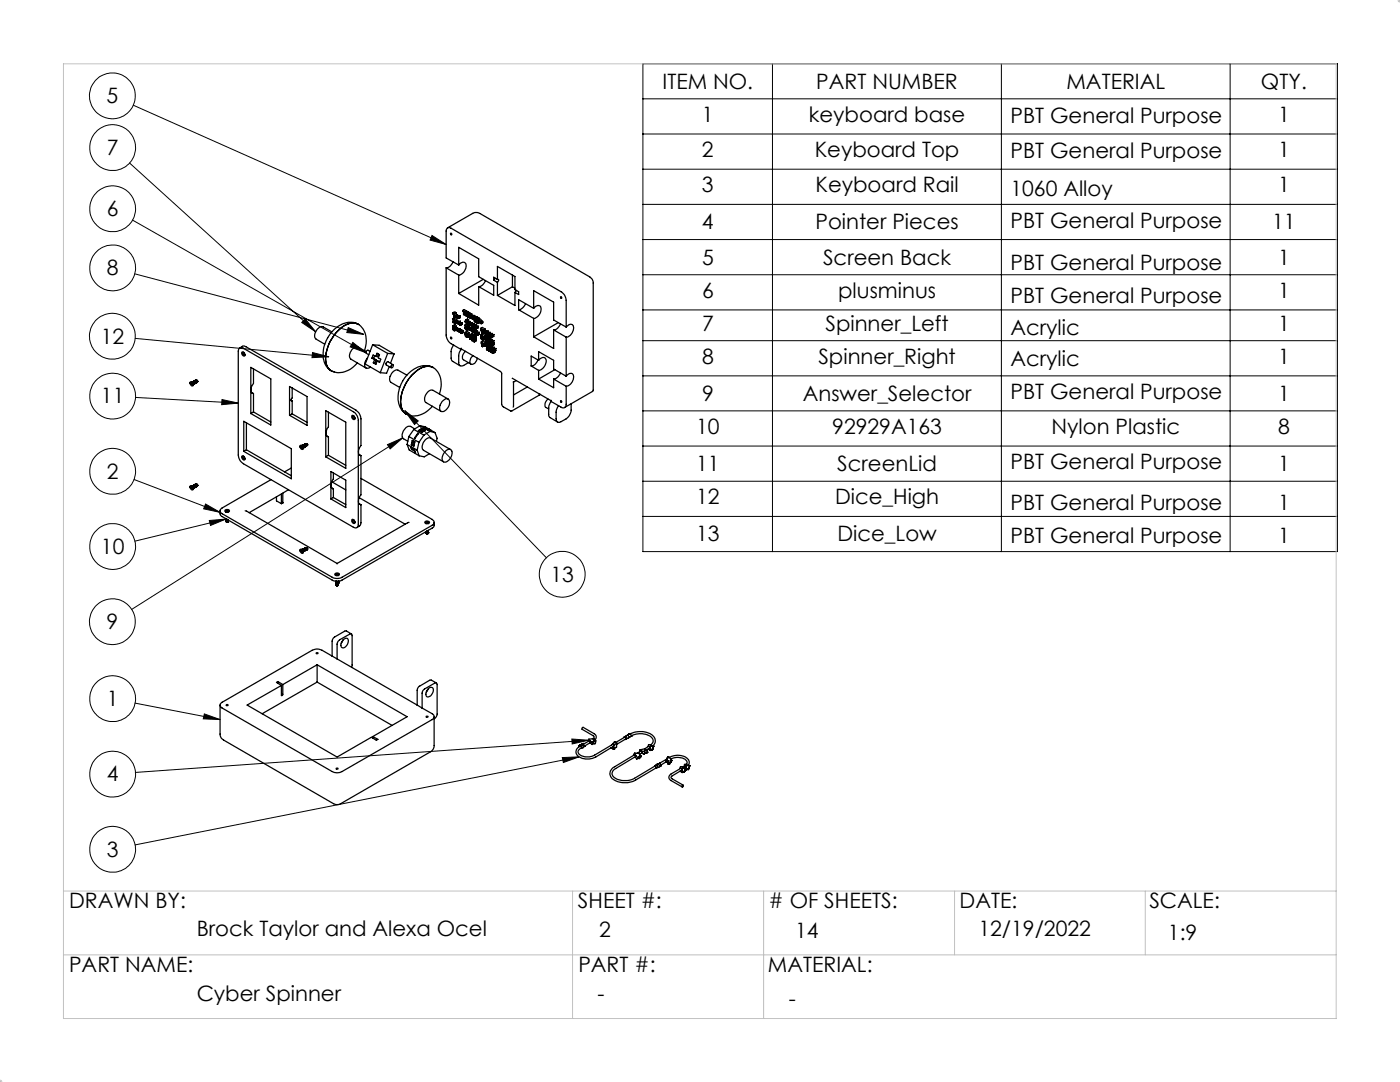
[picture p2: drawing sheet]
<svg xmlns="http://www.w3.org/2000/svg" width="279mm" height="216mm" viewBox="0 0 279 216" stroke-linecap="round" stroke-linejoin="round" font-family="sans-serif">
<g fill="none" stroke="#000" stroke-width=".25">
<path d="M89 53.4v13.5a2.29 2.29 0 0 0 1.5 2M89 53.4l2.5 1.5M89.3 45.5l5-2.9a1.5 1.5 0 0 1 1.4 0l22 12.6a1.38 1.38 0 0 1 .7 1.3v21.5l-5.7 3.3M90.4 52.2v.1a1.64 1.64 0 0 1-1.4 1.1M91.5 52.9l-2.5-1.4v-5.4a.6 .6 0 0 1 .3-.6 .6 .6 0 0 1 .7 0l22 12.7a2.09 2.09 0 0 1 1 1.7v5.4M91.5 52.9a.77 .77 0 0 1 .7-.6 .77 .77 0 0 1 .8 .5 1.87 1.87 0 0 1-1.5 2.1M91.5 52.9v-3.5l4 2.2v3.6l3 1.7v2l-3-1.7M91.5 54.9v3.7M95.5 57.2v3.7l-4-2.3M96.4 55.7l-4.9 2.9M96.9 56a1.59 1.59 0 0 1-1.4 1.2M98.5 55.9l.8 .4"/>
<path d="M98.8 55.5l-.3 .4M99.3 55.8v-.1a.32 .32 0 0 1 .2 .4 .32 .32 0 0 1-.2 .2M99.3 55.8v-2.6l3.5 2v2.6l.7 .4v.6l-.7-.5M99.3 56.3v2.6M99.3 55.8l-.8-.5v.6M102.3 57.2l.5 .3M102.3 54.9v2.3M102.3 57.2l-3 1.7M102.8 58.3v2.7l-3.5-2.1M103 57.9l-.2 .4M37.9 76.5a.43 .43 0 0 0 .6 .4l.1-.1M37.9 76.5l.7 .3"/>
<path d="M38 76.2a.45 .45 0 0 1 .6 .5l-.7-.4zM38.1 76.4l-.2 .1M38.2 76.2l.3 .1 .1 .3M38.3 76.3h.1M38.3 76.3h.3v.4M38.3 76.3h.3v.3M38.5 76.2a.25 .25 0 0 1 .3 .1 .25 .25 0 0 1-.1 .3M38.5 76.2l.2 .1v.3M38.5 76.2h.1M38.5 76.2l.1-.1a.23 .23 0 0 1 .2 .2 .23 .23 0 0 1-.1 .3M38.6 76.2l.2 .1v.2M38.6 76.6v.2"/>
<path d="M38.6 76.5v.1M38.6 76.5l-.1-.1 .1 .3M38.6 76.6h.1M38.6 76.6v.1M38.7 76.6h.1M38.7 76.1l.1-.1a.25 .25 0 0 1 .2 .2 .25 .25 0 0 1-.1 .2M38.7 76.6v-.3l-.3-.1 .3 .2-.1 .2M38.7 76l.3 .2v.2M38.7 76v.1M38.8 76h.1M38.8 76.5h.1M38.8 76a.25 .25 0 0 1 .3 .1 .25 .25 0 0 1-.1 .3"/>
<path d="M38.8 76l.3 .1v.3M38.8 76h.1a.25 .25 0 0 1 .2 .1 .25 .25 0 0 1 0 .3M38.8 76h.3v.3M38.9 76.5h.1M38.9 76.5v-.3l-.3-.1 .3 .2-.1 .2M38.9 75.9h.1M38.9 76h.2l.1 .2-.1 .1M38.9 75.9l.3 .1v.3M38.9 76.4h.1M38.9 76.4v-.2l-.2-.1h.2l.1 .3-.1 .1M39 75.9h.1M39 75.9l.2 .1v.3"/>
<path d="M39 76h.1M39 76.4h.1M39.1 75.8h.1M39.1 76.4h.1M39.1 75.8l.2 .2v.2M39.1 76.3h.1M39.1 75.8l.3 .3M39.2 76.3h.1M39.2 75.9h.1M39.2 75.9l.2 .2M39.3 76.2h.1M39.4 76.1h.1"/>
<path d="M47.8 69.5l.6-.1 22.1 12.8a2.18 2.18 0 0 1 1 1.7v20.7a.59 .59 0 0 1-.3 .7 .59 .59 0 0 1-.7-.1l-21.9-12.7a2.09 2.09 0 0 1-1-1.7v-20.7zM47.9 69.4l.7-.4 .5 .2 21.9 12.6a2.18 2.18 0 0 1 1 1.8v5.3a1.37 1.37 0 0 0-.1 2h.1M48.3 70.2a.51 .51 0 0 1 .5 .3 .51 .51 0 0 1 0 .5 .55 .55 0 0 1-.5-.8zM48.7 70.3h-.1a.22 .22 0 0 0-.1 .3 .22 .22 0 0 0 .4 .1M50.1 73.3l3.9 2.3v9.2l-3.9-2.3zM50.2 78.3l.4 .2M50.6 73.6v2.9a1.37 1.37 0 0 0-.2 2h.2M50.6 78.5v3.7M57.8 77.1l3.5 2v5.8l-3.5-2zM58.1 79.8l.2 .2M58.3 77.4v2a.3 .3 0 0 0-.2 .3 .3 .3 0 0 0 .2 .3M66.2 66.2l-1.7-1a1.71 1.71 0 0 0-1.7 2l.3 .5 1.7 1"/>
<path d="M71.3 72.4a4.3 4.3 0 0 1-5.2 1.6M71.5 64.7a4.3 4.3 0 0 1 1.2 5.3M71.5 64.7a4.5 4.5 0 0 0-5.5 1.8 5.9 5.9 0 0 0-.8 6.6l.9 .9M71.5 64.7a3.2 3.2 0 0 0-3.6 .9 7.7 7.7 0 0 0-2.7 7.1l.2 .6 .7 .7M71.6 64.8a2.9 2.9 0 0 0-3.4 .5 7.8 7.8 0 0 0-3 7.4 1.95 1.95 0 0 0 1.5 1.5M73.1 70.2l-1.6-.9a1.62 1.62 0 0 0-1.5 2.4l3.1 1.7M73.1 70.2v.2l.5 .4M73.3 71.4a1.39 1.39 0 0 0-.2 2l.8-.1M73.8 70.1l-.5-.2-.2 .3M74.2 71.5l.6 .3M74.2 71.5h.4M74.4 68.8l-1.5 3.8 3 1.8"/>
<path d="M74.4 68.8l3 1.7M74.4 68.8l1.3 .1 2.9 1.7M74.5 72.4h.3M74.6 71.5l.5 .3M74.8 71.8l-.3 .6M74.8 71.8h.3M74.8 71l-.2 .5M74.8 72.4l.2 .2M75 71.1l.2-.6 .5 .3-.2 .6 .5 .3-.3 .6-.5-.3M75 71.1l-.5-.3-.3 .7M75.1 71.8l-.3 .6M75.2 72l-.2 .7-.5-.3"/>
<path d="M75.2 72l.6 .2M75.5 70.6l-.2 .6-.3-.1M77.4 70.5l-1.5 3.9M77.4 70.5l1.2 .1M77.7 73.2l-.5 1.3-1.3-.1M78.2 72.8a.28 .28 0 0 1 .2 .4 .28 .28 0 0 1-.4 .1zM78.4 72.8l-1-.6a.42 .42 0 0 0-.3 .6l1 .6M78.6 70.6l-.7 1.9M81.2 74.9l-1.8-1a1.6 1.6 0 0 0-1.6 1.6l.2 .8 1.8 1M86.4 73.3a4.5 4.5 0 0 0-5.5 1.9 5.8 5.8 0 0 0-.6 6.8l.8 .6M86.4 73.3a4.3 4.3 0 0 1 1.3 5.3M86.4 73.3a3.5 3.5 0 0 0-4 1.3 7.3 7.3 0 0 0-2.2 6.9l.2 .5 .7 .6"/>
<path d="M89.4 79.6l-3-1.7a1.61 1.61 0 0 0-1.7 1.9l.2 .5 3.1 1.8M90.3 63.6l.6-.1 .2 .1-.1 .3M90.3 62.5l.2 .2v.5l.2 .2M90.3 62.5h.2M90.3 63.6l.1 .3h.2l-.2 .4 .5 .3M90.3 63.6l.5 .2-.1 .3M90.4 65l.4-.2 .3 .2-.1 .3M90.4 65l.4 .2-.1 .2M90.4 65.1h.1l.1 .3-.2-.1M90.4 65.1h.1M90.4 65v.1M90.4 65.3l.2 .5-.2-.2"/>
<path d="M90.5 68.9l-.5 1.1 .1 1.8 .2 .3 1.5 .9M90.5 62.7v.1M90.5 68.9l1.5 .8M90.5 62.5l.2 .1M90.6 65.2l-.2 .1M90.6 65.5l-.2 .1M90.6 64.3l.3 .2M90.7 65.4a.26 .26 0 0 1 .2 .4 .26 .26 0 0 1-.4 .1l-.1-.3M90.7 62.6v.8M90.7 64.1l-.1 .2M90.8 62.3l-.5 .2M90.9 64.5v.1"/>
<path d="M90.9 64.1l-.3 .2M90.9 64.1l.1 .1M90.9 63.2l.4-.2-.3 .3M90.9 63l.4-.2-.3 .3M90.9 63l.2 .1zM90.9 63.2l.2 .1zM90.9 63.2l-.2 .2M91 65.3l.1 .2M91 64.3l.4-.1-.3 .2M91 64.1l.4-.1-.3 .2M91 65.6l.4-.1-.3 .2M91 64.1l.1 .1z"/>
<path d="M91 64.3l.1 .1zM91 65.8l.1 .1zM91 65.9l-.3 .1M91 64.4l-.1 .1M91 65.3l-.3 .1M91 63.9l-.1 .2M91 63.9l-.3 .2M91.1 62.4v.5M91.1 63.1h.1M91.1 62.4l-.3-.1-.3 .2M91.1 62.4l-.4 .2M91.1 64.2h.1"/>
<path d="M91.1 65.7h.1M91.2 64.3l-.3 .3M91.2 65.8h.3M91.2 65.8l.1 .3M91.3 65.8l-.2 .1M91.3 63.2h.2M91.3 63.2l.1 .4M91.3 64.3l.1 .3M91.4 65.7l-.4 .1M91.4 64.6l.1-.1v.1M91.4 66l-.1 .1M91.5 65.8v.3"/>
<path d="M91.5 66.1l-.1-.1-.1 .1M91.5 64.6h-.1M91.5 63.5l-.1 .1M91.5 63.2v.3M91.5 64.3v.3M91.5 63.5v-.1l-.1 .2M91.5 64.3h-.2M91.6 66l.1 .3M91.6 66l-.1 .1M91.7 66.3l.1-.1v.1M91.8 65.6v.3M91.8 65.6l-.6 .2"/>
<path d="M91.8 65.6l-.3 .2M91.8 66.3h-.1M91.8 64.9l.1-.1 .1 .1M91.8 66v.3M91.8 66h-.2M91.9 63v.4l-.4 .1M91.9 64.1v.4M91.9 64.1l-.6 .2M91.9 63l-.6 .2M91.9 63l-.4 .2M91.9 64.1l-.4 .2M91.9 64.8l-.1 .1"/>
<path d="M91.9 66.2l.1 .3M92 64.5l-.3 .1 .1 .3M92 64.5v.4M92 66.3h-.2M92 69.7v-.2l.1 .1 7.9 4.7 .1 .1v6.3l.4 .5M92 69.7l-.3 .5-.2 .7v1.4a.61 .61 0 0 0 .3 .7 .61 .61 0 0 0 .7-.1l1-.5M92 66.5l.1-.1 .1 .1M92.1 65.8v.3M92.1 65.8l-.5 .2M92.1 66.5h-.1M92.1 65.8l-.3 .2M92.2 66.2v.3"/>
<path d="M92.2 66.2h-.3M92.3 64.4v.3l-.3 .2M92.3 64.4l-.8 .2M92.3 64.4l-.3 .1M92.4 61.9l.2-.1 .5 .3M92.4 61.9l.1 .9h.1M92.4 61.9l.4 .3M92.5 66l-.3 .2M92.5 66v.4l-.3 .1M92.5 66l-.6 .2M92.8 65.4l.2 .4 .2 .1M92.8 64.9l.3-.2 .5 .3"/>
<path d="M92.8 64.9v.4l.2 .1M92.8 65.4l.2 .1M92.8 64.9l.5 .3M92.8 62.2v.2M92.8 62.4l-.2-.1v.5M92.9 66.3l.3-.2 .4 .3M92.9 65.4h-.1M92.9 66.7l.1-.2 .3 .2M92.9 70.1a1.19 1.19 0 0 0-.4 1.7l1.5 .9M92.9 62.3v.7l.2 .1M92.9 62.3l.2 .1M92.9 62.3l-.1 .1"/>
<path d="M92.9 62.7l-.3 .1M93 65.3a.41 .41 0 0 1 .2 .6M93 65.4l.1 .1v.2l-.1-.2M93 65.4h.1M93 65.3v-.2l.3 .2M93 64.1l.1 .1zM93 63.8l-.2 .4 .3 .2-.1 .2 .2 .2M93 63.8l.2 .2M93.1 62.4v.1M93.1 63.1v-.3l.2 .1v.3l.1 .1M93.1 64.1h-.2M93.1 65.2l-.1 .1"/>
<path d="M93.1 65.4l-.1 .1M93.1 66.6h-.2M93.1 62.1v.1M93.1 62.1l-.3 .1M93.2 64v.3M93.2 62.5l.2 .1M93.2 62.5v.2l-.1-.2M93.2 64.3l.1 .1M93.3 63l-.2 .1M93.3 66.6l-.3-.3a.43 .43 0 0 0-.3 .4 .43 .43 0 0 0 .2 .4l.1 .1a.28 .28 0 0 0 .3-.2 .28 .28 0 0 0-.3-.3h-.1M93.3 65.2v.1M93.3 66.6v.1"/>
<path d="M93.3 64.4l.5-.3 .1 .1-.3 .3M93.3 64.4v.1M93.3 64.5h-.1v.3M93.4 62.2v.2M93.4 62.2l-.2-.1-.3 .2M93.4 62.4l-.3 .1M93.4 62.2l-.3 .2M93.4 67l.4-.2-.3 .3M93.4 67.2l.4-.2-.3 .3M93.4 62.6v.7M93.5 65.4l.3-.1-.3 .4M93.5 66.6l.1 .3"/>
<path d="M93.5 64.3l.1 .2zM93.5 64.6l.1 .1zM93.5 65.7v.1zM93.5 65.2l.1 .2M93.5 64.4l-.2 .1M93.5 64.6l-.3 .2M93.5 65.8l-.3 .1M93.5 64.5l.4-.1-.3 .3M93.5 63.8v.3M93.5 67.1l-.3 .2M93.5 62.7l.3-.2 .4 .2M93.5 62.7v.6l.4 .2"/>
<path d="M93.5 64.1l.1 .1M93.5 63.8l-.2-.2-.3 .2M93.5 62.7l.4 .1M93.5 63.2l-.1 .1M93.5 63.8l-.3 .2M93.5 64.1l-.3 .2M93.6 67.1h-.1M93.6 64.2h.1M93.6 65v.2l-.3 .1M93.6 66.4l-.3 .3M93.6 65l-.3 .2M93.6 66.4l-.3 .2"/>
<path d="M93.6 65.5h.1M93.6 65.6l.1 .3M93.7 63v-.1l.2 .1M93.7 63h.1M93.7 63.3l.2 .1M93.7 65.7l-.2 .1M93.7 62.4v.1M93.7 62.4l-.1-.1-.4 .2M93.7 62.4l-.3 .2M93.7 64.6l.1 .3M93.7 62.9v.1M93.7 63.2v.1"/>
<path d="M93.7 65.9l.1-.1 .1 .1M93.8 65.5h.1M93.8 66.8v.3M93.8 67.4v.3M93.8 63.2l-.1-.1v.2M93.8 63v.2M93.8 65.9h-.1M93.8 64.9l.1-.1 .1 .1M93.8 67.1l.1-.1 .1 .1M93.8 67.7l.1-.1 .1 .1M93.9 62.8v.2M93.9 63.4v.1"/>
<path d="M93.9 65.6h-.3M93.9 65.6v.3M93.9 64.8l-.1 .1M94 64.6h-.3M94 64.6v.3M94 67.1h-.2M94 67.7h-.2M94 63.1l.2 .1M94 67.4h-.2M94 65.8l.1 .4M94 66.8v.3M94 67.4v.3"/>
<path d="M94 65.8h.3M94 66.8h-.2M94.1 65.9h-.2M94.1 62.9v.1l-.3 .2M94.1 62.9l-.3 .1M94.1 63.4l-.2 .1M94.1 67l.1 .4M94.1 67h.3M94.1 64.8l.1 .4M94.1 63.2l-.2 .2M94.1 64.8h.3M94.1 64.8l-.1 .1"/>
<path d="M94.1 66.2l.1-.2 .1 .2M94.1 67.1h-.1M94.1 67.7l.1 .3M94.1 67.7h-.1M94.2 62.7v.1l-.3 .2M94.2 67.2l-.4 .2M94.2 62.7l-.3 .1M94.2 67.3l-.2 .1M94.2 65.4l-.3 .2M94.2 65.4v.4M94.2 65.4l-.6 .2M94.2 68l.1-.1 .1 .1"/>
<path d="M94.2 63.1l.5-.2 .1 .2M94.2 65.2l.1-.1 .1 .1M94.2 66.1l-.1 .1M94.3 64.4l-.3 .2M94.3 64.4v.3M94.3 65.8v.4M94.3 64.4l-.6 .2M94.3 66.6l-.3 .2M94.3 66.6v.3M94.3 66.6l-.5 .2M94.3 65.1l-.1 .1M94.3 67.3l-.1 .1"/>
<path d="M94.3 67.9l-.1 .1M94.4 64.8v.4M94.4 67l-.1 .5M94.4 67.6v.4M94.4 66l.1 .4M94.4 67.6l-.3 .1M94.4 71a1.28 1.28 0 0 0-.4 1.7 1.2 1.2 0 0 0 1.2-1.2M94.4 66.1l-.1 .1M94.5 67.5l-.4 .2M94.5 67.2h.2M94.5 65.1l.1 .3M94.5 66.4v-.1l.1 .1"/>
<path d="M94.5 67.2v.3M94.5 67.5l.1 .1M94.5 67.9l.1 .3M94.5 63.6l.1 .2M94.5 67.3l-.2-.1-.1 .2M94.5 65.1l-.1 .1M94.5 67.9l-.1 .1M94.5 63.3a.3 .3 0 0 0-.4-.1 .3 .3 0 0 0 0 .4 .3 .3 0 0 0 .3 .1l.2 .1M94.5 63.3v.1l-.1-.2-.2 .2 .3 .2M94.5 63.5v.1M94.5 67.5l-.1 .1M94.6 63.4h-.1"/>
<path d="M94.6 65.7v.2M94.6 65.7l-.6 .1M94.6 65.4l.1-.1 .1 .1M94.6 65.7l-.3 .1M94.6 66.3l-.1 .1M94.6 68.2l.1-.1v.1M94.6 63.3l.3-.2 .2 .2M94.6 63.3h.1a.25 .25 0 0 1 .2 .2 .25 .25 0 0 1-.1 .3l-.3-.3zM94.6 66v.4M94.6 66h-.2M94.7 63.7l-.1 .1M94.7 64.6v.3"/>
<path d="M94.7 66.9v.2M94.7 64.6l-.6 .2M94.7 66.9l-.6 .1M94.7 68.1l-.1 .1M94.7 66.9l-.3 .1M94.7 65.3l-.1 .1M94.7 64.6l-.3 .2M94.7 67.5l-.1 .1M94.7 67.2v.5M94.7 67.8v.4M94.7 67.8l-.2 .1M94.8 65v.4"/>
<path d="M94.8 65l-.3 .1M94.8 66.3v.3M94.8 66.3l-.2 .1M94.8 64l.1 .2zM94.8 63.1v.1M94.8 63.1l-.3 .2M94.8 66.6l.1-.1 .1 .1M94.9 65.3l.1 .3M94.9 65.3h.2M94.9 65.3l-.1 .1M94.9 63.4l.2 .6-.3-.2a.3 .3 0 0 0-.1 .4 .3 .3 0 0 0 .4 .1l.3 .3M94.9 63.4l.3-.1 .4 .2"/>
<path d="M94.9 65.9v.3M94.9 65.9l-.5 .1M94.9 63.4l.4 .2M94.9 65.9l-.3 .1M95 66.5l-.2 .1M95 66.3h-.2M95 66.3v.3M95 64.8l-.2 .2M95 64.8l-.5 .3M95 64.8v.4M95 67.1v.3l-.4 .2M95 67.7v.3l-.3 .2"/>
<path d="M95 67.1l-.5 .1M95 67.7l-.5 .2M95 67.1l-.3 .1M95 67.7l-.3 .1M95.1 63.7l-.4 .2M95.1 65.5l-.1 .1M95.1 65.6l-.1-.1v.1M95.1 65.3v.3M95.1 66.5l.1 .4 .1-.2 .1 .2M95.1 66.5l-.1 .1M95.3 63.6l-.1 .4 .2 .6M95.3 66.1l-.3 .2"/>
<path d="M95.3 66.1v.3M95.3 66.1l-.5 .2M95.4 63.8l.3-.2 .4 .3v.1l-.3 .2M95.4 63.8l.3 .1 .1 .3-.3-.2-.1 .1 .4 .2a.36 .36 0 0 1-.5-.1 .36 .36 0 0 1 .1-.4zM95.4 66.5v.4M95.4 66.5h-.3M95.4 65.1v.3l-.3 .2M95.4 65.1l-.5 .2M95.4 65.1l-.3 .2M95.5 63.9l.2 .2zM95.6 63.5l-.1 .2M95.6 64.4l-.2 .2"/>
<path d="M95.6 63.5l-.3 .1M95.7 66.3v.4l-.3 .2M95.7 66.3l-.6 .2M95.7 64.2h-.1M95.7 66.3l-.3 .2M96 65.5v.2l.2 .3-.2-.1M96 66.9v-.1a.46 .46 0 0 1 .4 .7v.3a.42 .42 0 0 1-.4-.2 .42 .42 0 0 1 0-.5zM96 64.3l-.2 .1M96 65.5l.3-.2 .5 .4M96 65.5l.5 .3M96 64.1l.1 .1M96 64.3l.3-.2-.2 .3"/>
<path d="M96 64.5l.3-.2-.2 .3M96 64.2l.1 .2zM96 65.9l.2 .2-.1 .3 .2 .1M96.1 65.8l-.1 .1M96.3 66.6h.2l.2 .3v.2l-.4 .2M96.3 66.6l-.3 .2M96.3 68l-.2 .2M96.4 68.1a.39 .39 0 0 1 .4 .5M96.4 66.1l.1 .1M96.4 68.8a.41 .41 0 0 0-.4-.6v.4l.2 .2-.1 .3 .2 .1M96.4 68.8l-.1 .4M96.5 65.8l-.1 .3"/>
<path d="M96.5 66.2v.1M96.5 66.3h-.1l-.1 .2M96.6 68.7l.1 .1zM96.6 68.9l.1 .1zM96.6 66.3l-.3 .2M96.6 68.7l-.2 .1M96.6 67.2l.1 .2M96.6 68.7l.3-.2-.2 .3M96.6 67.5l.1 .1zM96.6 67.7l.1 .1zM96.6 66.3h.1M96.6 67.7l-.2 .1"/>
<path d="M96.6 69l-.3 .2M96.7 66.4l.1 .1zM96.7 66.3h-.2M96.7 66.2l.3-.2-.2 .3M96.7 68.8h.1M96.7 65.9l.1 .1M96.7 65.9l-.3 .2M96.8 67.5v.1M96.8 65.7l-.1 .2M96.8 65.7l-.3 .1M96.8 66v.1M96.8 66l-.3 .2"/>
<path d="M96.9 67.5l-.2 .1M96.9 67.7l-.2 .1M96.9 66.3h.3M96.9 66.3l.1 .3M96.9 67.7l.1 .1M96.9 67.5v.2M96.9 66.3l-.2 .1M96.9 67.5l-.3 .2M96.9 67.9l.1 .4M96.9 66.7l.1 .4M96.9 66.7h.3M96.9 67.9h.3"/>
<path d="M96.9 68.8h.3M96.9 68.8l.1 .3M96.9 66.4l-.1 .1M96.9 68.8l-.2 .2M97 68.8l-.4 .1M97 67.8v-.1l.1 .1M97 67.4l-.1-.1-.3 .2M97 68.3l.1-.1 .1 .1M97 69.1l.1-.1 .1 .1M97.1 66.5l-.1 .1M97.1 67.7l-.1 .1M97.1 69.5l.1 .3"/>
<path d="M97.1 67.4v.4M97.1 67l-.1 .1M97.1 67.4l-.2 .1M97.1 68.2l-.1 .1M97.1 69.1h-.1M97.2 66.3v.3M97.2 66.7v.4M97.2 67.9v.4M97.2 66.6l-.2-.1v.1M97.2 67.1l-.1-.1-.1 .1M97.2 69.8l.1-.1v.1M97.2 68.8v.3"/>
<path d="M97.3 67.7l-.2 .1M97.3 67l.1 .3M97.3 67.7l.1 .3M97.3 67.3l-.4 .2M97.3 66.5l.1 .3M97.3 66.5l-.1 .1M97.3 68.2l-.1 .1M97.3 67l-.1 .1M97.3 68.2l.1 .3M97.3 69h.3M97.3 69l.1 .4M97.3 69.7l-.1 .1"/>
<path d="M97.3 67.8l-.4 .1M97.3 66.6l-.4 .1M97.3 67.3l-.2 .1M97.3 67.8l-.1 .1M97.3 69l-.1 .1M97.3 69.5v.3M97.3 69.5h-.2M97.4 66.8l.1 .1M97.4 66.8v-.1l.1 .1M97.4 67.3v-.1l.1 .1M97.4 66.6l-.2 .1M97.4 69.3l-.3 .2"/>
<path d="M97.4 68.5l.1-.1 .1 .1M97.4 66.1v.3M97.4 67.3v.3M97.4 66.1l-.5 .2M97.4 66.1l-.2 .2M97.5 68.6v.4M97.5 68.6l-.6 .2M97.5 68.6l-.3 .2M97.5 67.2l-.1 .1M97.5 67.9l-.1 .1M97.5 69.7l-.2 .1M97.5 69.7v.4"/>
<path d="M97.5 67v.3M97.5 67.7v.4M97.5 67h-.2M97.5 67.7h-.2M97.5 68.4l-.1 .1M97.5 69.3l-.1 .1M97.5 66.5v.3M97.5 66.5h-.2M97.5 70.1l.1-.1 .1 .1M97.5 69.4l-.2 .1M97.6 69.4l-.1-.1-.1 .1M97.6 68.2h-.3"/>
<path d="M97.6 68.2v.3M97.6 69v.4M97.6 67.2l.1 .3M97.6 67.9l.1 .1M97.6 69.3v.3M97.6 66.7l.1 .2M97.6 66.7h.3M97.6 66.7l-.1 .1M97.6 67.9l-.2 .1M97.6 67.2l-.1 .1M97.6 68.1l.1 .1M97.6 68.4h.3"/>
<path d="M97.6 68.4l.2 .4M97.6 68.1v.1M97.6 69.3l.2 .3M97.7 67.5l-.4 .2M97.7 69.3l-.1 .1M97.7 68.4l-.1 .1M97.7 70l-.2 .1M97.7 69.7h-.2M97.7 67.1l.1-.1v.1M97.7 68.2l.2 .1M97.7 68l-.4 .2M97.7 66.8l-.4 .2"/>
<path d="M97.7 67.1l.1-.1 .1 .1M97.7 66.9v.2M97.7 67.5l.1-.1 .1 .1M97.7 68.2l.1-.1 .1 .1M97.7 66.9l-.2 .1M97.7 68l-.1 .1M97.7 69.7v.4M97.8 67.5h.1M97.8 69.6v-.1l.1 .1M97.8 68.8v-.2l.1 .2M97.8 69.6l-.3 .1M97.8 66.3v.3"/>
<path d="M97.8 66.3l-.5 .2M97.8 66.3l-.3 .2M97.8 67.5h-.1M97.8 67.5l-.3 .2M97.8 70l.1 .3M97.9 67.2l-.1 .6M97.9 68.9v.2M97.9 68.9l-.6 .1M97.9 67.2h-.3M97.9 70l-.2 .1M97.9 68.7l-.1 .1M97.9 68.9l-.3 .1"/>
<path d="M97.9 69.5l-.1 .1M97.9 67l-.3 .2M97.9 66.7v.4M97.9 67.9v.3M97.9 69.2v.4M97.9 67.9h-.3M97.9 69.2l-.3 .1M97.9 67h.2M97.9 68.4v.4M97.9 70.3l.1-.1 .1 .1M98 69.5h.1M98 68.2l.1 .3"/>
<path d="M98 69.5v.3M98 67l.1 .1M98 67l-.1 .1M98 68.2h-.1M98 68.7l.1 .3M98 68.3l-.1 .1M98 69.5h.3M98 69.5l.1 .3M98 69.5l-.1 .1M98 70.2l-.1 .1M98 69.5l-.3 .2M98.1 68.2l-.5 .2"/>
<path d="M98.1 68.7l-.2 .1M98.1 69.9l-.3 .1M98.1 69.9v.4M98.1 68.5l.1-.1v.1M98.1 67.3l.1-.1 .1 .1M98.1 67.1v.2M98.1 67.1l-.2 .1M98.1 68.5l.1-.1 .1 .1M98.1 69.8l.1-.1 .1 .1M98.1 69.8l-.3 .2M98.1 69l.1-.1 .1 .1M98.2 69.8h.1"/>
<path d="M98.2 67.2l-.3 .3M98.2 67.7v.4M98.2 67.7l-.6 .2M98.2 67.7l-.3 .2M98.2 70.2l-.1 .1M98.2 66.5v.4M98.2 69v.4M98.2 69l-.6 .3M98.2 66.5l-.6 .2M98.2 66.5l-.3 .2M98.2 70.2l.1 .3M98.2 69l-.3 .2"/>
<path d="M98.2 67.2l-.1 .1M98.2 68.9l-.1 .1M98.2 69.7l-.1 .1M98.3 66.9v.4M98.3 68.1v.4M98.3 69.5v.3M98.3 66.9l-.3 .1M98.3 68.1l-.3 .1M98.3 70.5l.1-.1 .1 .1M98.3 68.6l-.3 .1M98.3 68.6v.4M98.4 69.8h.1"/>
<path d="M98.4 69.8v.3M98.4 69.8l-.3 .1M98.4 69.7l.1 .4M98.4 69.7h.3M98.4 69.7l-.1 .1M98.4 70.4l-.1 .1M98.5 70.2h-.3M98.5 70.2v.3M98.5 70.1l.1-.1 .1 .1M98.5 70l-.3 .2M98.6 66.7v.4l-.3 .2M98.6 67.9v.4l-.3 .2"/>
<path d="M98.6 67.9l-.6 .3M98.6 66.7l-.6 .3M98.6 66.7l-.3 .2M98.6 67.9l-.3 .2M98.6 68.4v.4l-.3 .2M98.6 69.3v.3M98.6 69.3l-.6 .2M98.6 68.4l-.6 .3M98.6 68.4l-.3 .2M98.6 69.3l-.3 .2M98.6 70l-.1 .1M98.7 69.7v.4"/>
<path d="M98.8 70h.1M98.8 70v.3l-.3 .2M98.8 70l-.3 .2M99 69.5v.4l-.3 .2M99 69.5l-.6 .2M99 69.5l-.3 .2M102.2 75.5l7.8 4.5M102.4 76.2h.1M102.5 76.2l-.1 5M103 76l-.5 .2M103.5 61.8l3 1.7M104.9 60.6l-.1 .1a1.81 1.81 0 0 1-1.3 1.1"/>
<path d="M105.2 77.2l-2.7 1.6M106 73l1.5 .9M106.5 61.5a.78 .78 0 0 1 .7-.5 .78 .78 0 0 1 .7 .4 1.88 1.88 0 0 1-1.4 2.1M106.5 61.5l-3-1.7v2M106.5 61.5v-3.5l4 2.3v3.6l2.5 1.4M106.5 63.5v3.7M107.4 71.8a1.59 1.59 0 0 1-1.4 1.2M107.5 71.9a.81 .81 0 0 1 .7-.6 .81 .81 0 0 1 .8 .5 1.95 1.95 0 0 1-1.5 2.1M107.5 71.9l-1.5-.9v2M107.5 71.9v-1.7l3 1.7v1.7l2.5 1.5M107.5 73.9v1.7M107.5 75.6l3 1.8v-1.8"/>
<path d="M107.7 78.7l-5.6 3.3h-.2l-1.5-.8M107.8 78.7l-.2 .1M109.4 79.6a1.22 1.22 0 0 0-.4 1.7l.5 .3M110 79.9v.2M110.5 65.8v3.7l-4-2.3M110.5 75.6l2.5 1.5M110.5 65.8l2.5 1.5M110.7 73.8l-3.2 1.8M111.4 64.4l-4.9 2.8M111.9 64.6l-.1 .1a1.64 1.64 0 0 1-1.3 1.1M111.9 74.4l-.1 .1a1.81 1.81 0 0 1-1.3 1.1M113 77.1v3.6a.62 .62 0 0 1-.3 .6 .62 .62 0 0 1-.7-.1l-2-1.1"/>
<path d="M113 65.3a.93 .93 0 0 1 1.3-.4 1.77 1.77 0 0 1-1.3 2.4M113 75.1a.78 .78 0 0 1 .7-.6 .78 .78 0 0 1 .7 .4 1.94 1.94 0 0 1-1.4 2.2M113 67.3v7.8M37.9 97.2a.43 .43 0 0 0 .2 .4 .43 .43 0 0 0 .4 .1l.1-.1M37.9 97.2h.2M37.9 97.2l.7 .4M38 97a.45 .45 0 0 1 .6 .5l-.7-.4zM38.2 96.9l.3 .2 .1 .2M38.3 97h.3v.4M38.3 97l.3 .1v.3M38.3 97h.1M38.4 97l.3 .1-.1 .3"/>
<path d="M38.4 97l.3 .1v.2M38.5 97v-.1a.25 .25 0 0 1 .3 .2 .25 .25 0 0 1-.1 .2M38.5 96.9h.2v.4M38.5 96.9h.1a.23 .23 0 0 1 .2 .1 .23 .23 0 0 1-.1 .3M38.6 96.9h.1M38.6 96.9l.2 .1v.3M38.6 97.3v.1zM38.6 97.3l-.1-.2 .1 .3M38.6 96.8l.2 .1v.4M38.6 97.3h.1M38.6 96.8h.1M38.6 97.3v.3"/>
<path d="M38.6 97.4h.1M38.6 96.9a.22 .22 0 0 1 .3 0 .22 .22 0 0 1 0 .3M38.6 96.8l.3 .2v.2M38.7 96.8h.1M38.7 96.8l.2 .1v.3M38.7 97.3h.1M38.7 96.8h.1a.23 .23 0 0 1 .2 .1 .23 .23 0 0 1-.1 .3h.1M38.7 96.8h.2l.1 .4M38.8 96.7h.1M38.8 97.3h.1M38.8 96.8a.2 .2 0 0 1 .3 0 .2 .2 0 0 1 0 .3M38.8 96.7a.23 .23 0 0 1 .3 .2 .23 .23 0 0 1-.1 .2"/>
<path d="M38.8 96.7l.3 .2v.2M38.8 96.7h.3v.4M38.9 97.2h.1M38.9 96.7h.1M38.9 96.7h.2l.1 .2-.1 .1M38.9 96.7l.3 .1v.2M39 96.6h.1M39 96.6l.2 .2v.2h.1M39 96.7h.1M39 96.6l.2 .1 .1 .3M39.1 96.6h.1M39.1 97.1h.1"/>
<path d="M39.1 96.6l.2 .1v.3M39.1 96.6l.3 .2M39.2 97h.1M39.2 96.6h.1M39.2 96.6l.2 .2M39.3 96.9h.1M39.4 96.8h.1M48.3 91a.46 .46 0 0 1 .5 .3 .46 .46 0 0 1-.1 .5h-.1a.53 .53 0 0 1-.3-.8zM48.6 84.1l9.5 5.4v6l-9.5-5.4zM48.7 91.1h-.1a.27 .27 0 0 0-.1 .3 .27 .27 0 0 0 .4 .1v-.1M49.2 89.7l-.6 .4M49.2 89.7l8.9 5.2"/>
<path d="M49.2 84.3v5.4M50.6 82.2l-.5 .3M50.6 82.2l3.4 2M55.2 99.1v.8l1 .6M57.6 97.7l-1.2 .7v2M58.1 93.4l-1.3 .8M58.3 82.6l-.5 .3M58.3 80v2.6M58.3 82.6l3 1.7M59.9 89.1a.46 .46 0 0 0 .6 .5v-.1M59.9 89.1h.2M59.9 89.1l.6 .4"/>
<path d="M60 88.9h.3l.2 .5-.6-.4zM60.1 88.9l.3 .1 .1 .2M60.3 88.9h.1M60.3 88.9a.23 .23 0 0 1 .3 .1 .23 .23 0 0 1-.1 .3M60.3 88.9l.3 .1v.3M60.4 88.9a.22 .22 0 0 1 .2 .1 .22 .22 0 0 1 0 .3M60.4 88.9l.2 .1v.3M60.4 88.9h.1M60.4 88.9l.3 .1-.1 .3M60.4 88.9l.3 .1v.3M60.5 88.9a.22 .22 0 0 1 .2 0 .22 .22 0 0 1 0 .3M60.5 88.8h.1"/>
<path d="M60.5 88.8l.2 .1v.3M60.5 89.3v.1M60.5 89.2v.1M60.5 89.2v-.2v.3M60.5 88.8h.1a.23 .23 0 0 1 .2 .1 .23 .23 0 0 1 0 .3M60.5 89.2v.2M60.5 89.4v.1M60.6 88.8h.1M60.6 89.3h.1M60.6 88.8l.2 .1v.2M60.6 88.8h.2l.1 .2-.1 .1M60.6 88.7a.24 .24 0 0 1 .3 .1 .24 .24 0 0 1 0 .3"/>
<path d="M60.6 88.8l.3 .1v.2M60.7 88.7h.1M60.7 88.7l.2 .1 .1 .3M60.7 89.3h.1M60.7 88.7a.23 .23 0 0 1 .3 .1 .23 .23 0 0 1 0 .3M60.7 89.2h.1M60.7 88.7l.3 .1v.2M60.8 88.7h.1M60.8 88.7a.23 .23 0 0 1 .3 .1 .23 .23 0 0 1-.1 .2M60.8 88.7l.3 .1v.2M60.8 89.1v.1M60.9 88.6a.25 .25 0 0 1 .3 .1 .25 .25 0 0 1-.1 .3"/>
<path d="M60.9 88.6h.1M60.9 88.6l.2 .1v.3M60.9 89.1h.1M60.9 88.6h.2l.1 .3-.1 .1M60.9 88.6l.2 .1M60.9 88.6l.3 .1v.2M61 89.1h.1M61 88.5h.1M61 88.5l.2 .2v.2M61 89v.1M61.1 88.5l.2 .3M61.2 88.5h.1"/>
<path d="M61.2 88.5l.1 .3M61.2 88.9v.1M61.2 88.9h.1M61.3 88.8l-.1 .1M61.3 88.8h.1M65 82l4 2.2v9.3l-4-2.3zM65.2 87l.3 .2M65.5 82.2v3a1.37 1.37 0 0 0-.1 1.9l.1 .1M65.5 90.8l-.5 .4M65.5 87.2v3.6M65.5 90.8l3.5 2.1M66 94.1l3 1.7v5.5l-3-1.7z"/>
<path d="M66.2 97.3l.3 .2M66.2 96.1l2.8 1.7M66.5 94.4a2.85 2.85 0 0 1-.3 1.8 .9 .9 0 0 0 .3 1.3M66.5 99.3l-.5 .3M66.5 97.5v1.8M66.5 99.3l2.5 1.4M70.3 82.9a.51 .51 0 0 1 .5 .3 .51 .51 0 0 1-.1 .5 .55 .55 0 0 1-.4-.8zM70.6 83a.22 .22 0 0 0-.1 .3 .22 .22 0 0 0 .3 .1M71.7 90.7l.3 .2M71.7 99.3l9.2 5.3M72 90.9v7.8a1.33 1.33 0 0 0-.1 2h.1M72 95.5l14.3 8.1a.63 .63 0 0 1 .3 .6 .63 .63 0 0 1-.3 .6l-18 10.4a2.06 2.06 0 0 1-2 0l-22-12.7a.61 .61 0 0 1-.4-.6 .61 .61 0 0 1 .4-.5l9.8-5.7"/>
<path d="M81.2 88.7l2.1 1.1M81.2 88.7l.5 1.1 1.9 1.1M81.6 87.1l2 1.2M81.6 87.1l-.4 1.6M82.1 89.4l.1 .2M82.1 89.4l.5 .2M82.1 89.6l-.1-.4 .7 .4 .2 .8-.1-.1M82.1 89.6l.6 .4M82.1 89.3v.1M82.2 89.6h-.1M82.2 89.6l.5 .3M82.3 87.9l.5 .3-.2 .8-.5-.2z"/>
<path d="M82.3 88.7l-.2 .1M82.3 88.1l-.1 .6 .3 .2M82.3 88.1l.4 .1M82.4 88v.1M82.5 88.9h.1M82.5 88l-.2 .1M82.6 85.7l2 1.1M82.6 85.7l-1 1.4M82.6 89.6l.1 .3M82.6 88.8l-.1 .1M82.6 89.6h.1M82.7 88.2l-.2 .7"/>
<path d="M82.7 90l.1 .3M82.7 89.9h.1M82.8 85.6l-.8-.5a1.57 1.57 0 0 0-1.7 1.6l.1 .7 1 .7M82.8 88.2h-.1M82.8 89.9l-.1 .1M82.9 90.2l-.1 .1M83.3 89.8l.3 1.1M83.4 86.5h.1l-.7 1-.1-.1zM83.4 86.5l.1 .1M83.6 88.3l-.3 1.5M83.7 86h.1M83.7 85.9v.1"/>
<path d="M83.8 84.9l2 1.2M83.8 84.9l-1.2 .8M83.8 84.9l1 .3 2 1.1M83.9 85.7l.6 .3M83.9 85.7l-.4 .2 .7 .3-.5-.3M83.9 85.8l-.2 .1M83.9 85.8l.6 .3M83.9 85.7v.1M84.2 85.5l.7 .4-.4 .2M84.2 85.5l.5 .4M84.2 85.5l.1 .1M84.5 86v.1"/>
<path d="M84.6 86.8l-1 1.5M84.7 85.9l-.2 .1M84.7 85.9v.1M84.7 85.4h.1M84.7 85.4l.6 .3M84.7 85.4l.6 .4 .7 .1-.6-.4M85.1 85.5h.1M85.1 85.5l-.1-.1 .5 .4M85.1 85.5l.5 .3M85.3 85.7h.1M85.3 85.7l.2 .1M85.4 85.5h.1"/>
<path d="M85.4 85.5h-.1l.6 .3M85.5 85.8h.1M85.6 85.8h.3M85.6 85.8h.1M85.7 90.5l-1 .7-1.1-.3M85.8 86.1l1 .2M85.8 86.1l-1.2 .7M85.9 85.8v.1M86.3 81.1a4.3 4.3 0 0 1-5.2 1.5M86.8 86.3l.4 1.2-.1 .6M88.3 80a.83 .83 0 0 1 1.3-.2 1.8 1.8 0 0 1-1.5 2.3 1.38 1.38 0 0 1 .2-2.1zM88.9 90a.73 .73 0 0 1 1.1-.3 .73 .73 0 0 1 .2 1.1 1.54 1.54 0 0 1-1.7 1.3 1.59 1.59 0 0 1 .4-2.1z"/>
<path d="M89.9 89.7l-4-2.3a1.64 1.64 0 0 0-1.7 1.9l.3 .6 4 2.2M110 80.1l-.5 1.1v1.8l.2 .3 1.6 .9M114 80.6v1.2a2.47 2.47 0 0 1-1 1.8l-1 .5a.6 .6 0 0 1-.7 .1 .6 .6 0 0 1-.3-.6v-1.5l.5-1.1M43.9 101.9v.7l.3 .4 22.1 12.7a2.08 2.08 0 0 0 2 0l18-10.3 .3-.4v-.8M45 101.7a.42 .42 0 0 1 .5-.1 .42 .42 0 0 1 .2 .5 .47 .47 0 0 1-.5 .1 .47 .47 0 0 1-.3-.4zM45.1 103.6h.1M45.1 103.6l.3 .1M45.1 103.9l.3 .1 .1-.1v.1l-.2 .1zM45.1 104.1l.4 .1M45.1 102.2v-.1a.25 .25 0 0 1 .2-.2 .25 .25 0 0 1 .3 .2l-.1 .1M45.2 104.2h.1M45.2 104.2h.2"/>
<path d="M45.3 103.6h-.2l.3 .1M45.3 104.2h.1zM45.4 104.2h.1M45.5 103.8h-.3l-.1-.1 .4 .1h-.3l-.1-.2v.4l.3 .1 .1-.1M45.5 104l-.1 .1M45.5 104.1v.1M45.5 104v.2M45.5 103.9l-.1 .2-.3-.1 .2 .1 .2-.1M45.5 103.8h-.4l.2 .1 .2-.1-.1 .1h-.3l.2 .1 .2-.2v.2M48.9 101.9l18.4 10.5M56.2 100.5v-1.9l-6.5 3.7M56.3 100.3l.1 .1"/>
<path d="M56.4 100.4l-.2-.1v.2M59.9 109.9a.46 .46 0 0 0 .6 .4v-.1M59.9 109.9h.2M59.9 109.9l.6 .3M59.9 109.6a.43 .43 0 0 1 .5 .1 .43 .43 0 0 1 .1 .4l-.6-.4zM60.1 109.6l.3 .1 .1 .3M60.3 109.7h.1M60.3 109.7a.23 .23 0 0 1 .3 .1 .23 .23 0 0 1-.1 .3v-.3v.2M60.3 109.7l.3 .1v.2M60.4 109.6l.3 .1-.1 .3M60.4 109.6h.1M60.4 109.6l.3 .1v.3"/>
<path d="M60.5 109.6a.23 .23 0 0 1 .3 .1 .23 .23 0 0 1-.1 .3M60.5 109.6h.1M60.5 109.6l.2 .1v.2M60.5 110v.1M60.5 110h.1M60.5 109.5h.1a.23 .23 0 0 1 .2 .2 .23 .23 0 0 1 0 .2M60.5 110.1v.1M60.6 109.5h.1M60.6 109.5l.2 .1v.3M60.6 110v.1M60.6 109.5h.2l.1 .3-.1 .1M60.6 109.5a.22 .22 0 0 1 .3 .1 .22 .22 0 0 1 0 .3"/>
<path d="M60.6 110v-.3l-.2-.1 .2 .1 .1 .2-.1 .1M60.6 109.5l.3 .1v.3M60.6 110h.1M60.7 109.5h.1M60.7 109.5h.2l.1 .3M60.7 109.4l.3 .1v.3M60.7 110h.1M60.7 109.4h.1M60.7 109.9v.1M60.8 109.4h.1a.25 .25 0 0 1 .2 .1 .25 .25 0 0 1-.1 .3M60.8 109.9h.1M60.9 109.4l.2 .1v.2"/>
<path d="M60.9 109.9h.1M60.9 109.3l.2 .1 .1 .2-.1 .1M60.9 109.4h.2M60.9 109.3l.3 .1v.3M60.9 109.3h.1M61 109.8h.1M61 109.3l.2 .1v.2M61 109.3l.3 .2M61.1 109.7h.1M61.1 109.7v-.2l-.3-.1a.23 .23 0 0 1 .3 .1 .23 .23 0 0 1 0 .2M61.1 109.3l.2 .2M61.2 109.3h.1"/>
<path d="M61.2 109.3l.1 .2M61.2 109.7h.1M61.2 109.6h.1M61.3 109.5h.1M61.3 109.5l-.1 .1M66.9 114.4a.41 .41 0 0 1 .5-.1 .41 .41 0 0 1 .3 .5 .48 .48 0 0 1-.8-.3zM67.1 116.3h.1M67.1 116.2h.1M67.1 116.1h.1M67.1 116h.1M67.1 116.4l.2 .2 .2-.2v.3M67.1 116.3l.2 .2 .2-.2"/>
<path d="M67.1 116.1l.1 .2 .3-.2M67.1 116.1l.1 .1 .3-.1M67.1 116l.1 .1 .3-.1M67.1 116h.4l-.2 .1zM67.1 116.7l.2 .2M67.1 116.4v.4l.4-.1M67.1 114.9l-.1-.1a.23 .23 0 0 1 .3-.2 .23 .23 0 0 1 .2 .3M67.2 116.8h.1M67.2 116.8v.1M67.2 116.8h.2M67.2 116.9h.1M67.3 112.4v.1"/>
<path d="M67.4 116.8h.1M67.4 116.8l-.2 .1M67.4 116.8l-.1 .1M67.5 116h.1M67.5 116.1h.1M67.5 116.2h.1M67.5 116.3h.1M67.5 116.7l-.2 .2M67.5 116.6l-.4 .1 .2 .1 .2-.2M67.5 116.5l-.2 .1-.2-.1 .2 .2 .2-.2-.2 .2-.2-.1 .2 .1 .2-.1M67.5 116.2l-.2 .1-.2-.1M67.5 116l-.2 .2-.2-.2"/>
<path d="M67.5 116.1l-.2 .1-.2-.1M67.5 116.1l-.2 .2-.2-.1M67.5 116.3l-.2 .2-.2-.2M67.5 116.3l-.2 .2-.2-.1M67.5 116.7l-.1 .1M70.2 103.7a.43 .43 0 0 1 .6 .2 .43 .43 0 0 1-.2 .6 .63 .63 0 0 1-.4-.8zM70.6 103.8a.22 .22 0 0 0-.1 .3 .22 .22 0 0 0 .3 0M71.7 100.5l.3 .2M72 100.7v3.8l-.2 .5-.6 .3M81.6 104.2l-14.3 8.2M84.8 104.1a.51 .51 0 0 1 .9 .2 .5 .5 0 0 1-.5 .2 .5 .5 0 0 1-.4-.4zM85 106.3h.1"/>
<path d="M85 106.1h.1M85 106.3a.24 .24 0 0 0 .2 .2 .24 .24 0 0 0 .3-.2M85 106.2l.2 .1 .3-.1-.3 .2-.2-.1M85 106.1l.2 .1 .3-.1a.24 .24 0 0 1-.3 .2 .24 .24 0 0 1-.2-.2zM85 106.1l.5-.1a.25 .25 0 0 1-.2 .2 .25 .25 0 0 1-.3-.1zM85 106.4l.2 .1M85 106.2h.1M85.1 104.5l-.1-.1a.23 .23 0 0 1 .3-.2 .23 .23 0 0 1 .1 .3M85.1 106.5h.1M85.1 106.5h.3h-.2M85.1 106.5h.3M85.2 106l.3-.1-.2 .1h-.2l.4-.1-.1 .2h-.3"/>
<path d="M85.2 106l.3-.2v.4l-.2 .2-.3-.1M85.2 106.5h.1M85.4 106.5h-.2M85.4 106.3l-.2 .2M85.5 106.3h.1M85.5 106.3l-.2 .1-.3-.1M85.5 106.4l-.1 .1M55.5 136l.9 .6M55.5 136l-.3 .2 1 .6M55.5 136v.3M56.2 136.8l-6.9 3.9 18 10.4 6.8-4 1 .6 .3-.2-1-.5M56.4 136.6v1.9a.17 .17 0 0 1 0 .3 .17 .17 0 0 1-.2-.1v-1.9"/>
<path d="M63.3 132.6l17.9 10.4-6.8 4M63.3 132.6l-6.9 4M63.3 136.1l-11 6.3M63.3 136.1l14.9 8.6M63.3 132.6v3.5M66.3 130.9l-2-1.1a2.06 2.06 0 0 0-2 0l-18 10.3a.61 .61 0 0 0-.4 .6 .61 .61 0 0 0 .4 .6l22 12.7a2.08 2.08 0 0 0 2 0l18-10.4a.63 .63 0 0 0 .3-.6 .63 .63 0 0 0-.3-.6l-2.1-1.1M66.3 130.9l1 .6M67.3 131.5v-3.1l.1-.3 .4-.4 2-1.2a.3 .3 0 0 1 .3 0 .3 .3 0 0 1 .2 .3v6l-.1 .3M67.3 131.5l16 9.2M68.4 127.7l-.3 .6M68.5 127.7a.55 .55 0 0 1 .7-.3 .55 .55 0 0 1 .3 .7 1.04 1.04 0 0 1-1.3 1.1 1.31 1.31 0 0 1 .3-1.5zM70.1 126.5l-1.1-.6-2.5 1.5-.2 .4v3.1"/>
<path d="M85.4 137.5l-.3 .6M85.4 137.5a.57 .57 0 0 1 .9-.3 .57 .57 0 0 1 .1 .8 1 1 0 0 1-1.3 1 1.3 1.3 0 0 1 .3-1.5zM87.1 136.3l-1.2-.6-2.4 1.4-.2 .6v3M43.9 140.7v5.8a1.28 1.28 0 0 0 .7 1.2l22 12.7a1.5 1.5 0 0 0 1.4 0l17.9-10.4a1.38 1.38 0 0 0 .7-1.2v-5.8M45.2 140.6a.17 .17 0 0 1 .2 0 .17 .17 0 0 1 .1 .2h-.3zM74.4 147v.3M83.3 140.7l.9 .6M84.2 141.3v-3.1l.2-.4 .3-.3 2-1.2a.3 .3 0 0 1 .4 0 .3 .3 0 0 1 .1 .3v6l-.2 .5-.4 .3M85.1 142.9h.3a.15 .15 0 0 1-.2 .2 .15 .15 0 0 1-.1-.2zM115.4 149.2l.6-.4 .1 .4a.83 .83 0 0 0-.7 .9 .83 .83 0 0 0 .8 .7l.2 .1a2.8 2.8 0 0 0 2.3-.2l3.7-2.3 .2 .1-.3 .5-3.4 2.1a3 3 0 0 1-3.9-.7v-.7zM115.5 148.9l.1 .1M116.1 148.5l-.6 .4"/>
<path d="M116.1 148.5h.1M116.5 148.5l1.1-.7 .3 .2-1.2 .9-.2-.1zM116.5 148.3l-.4 .4-.6 .2M116.5 148.3l-.3 .2M116.5 148.3l.1 .1M116.7 148.9l-.3 .3-.5 .1M116.7 148.9h.1M116.7 148.8l.1 .1M117.5 147.5l-.1 .4M117.7 148.2l.4 .4 .3-.3M118.2 147.4a.33 .33 0 0 0 .4-.2 .33 .33 0 0 0-.2-.4l-2.2-1.3v-.3l.2-.1 2.2 1.3a.71 .71 0 0 1 .4 .6 .71 .71 0 0 1-.4 .7M118.4 147.9v.4"/>
<path d="M118.6 147.5l-.1 .1 .4 .2M118.6 147.5l-.1-.1-1 .1 .7 .6 .2-.2M118.6 147.5v.2M118.9 147.8l-.1 .2-.4-.1M118.9 147.8l-.1 .6-.4-.1M122 149.2l.4 .3M122.2 149l.2 .1M122.4 149.1l.7-.9-.1 .9-.2 .1-.2 .3h-.2M122.4 149.1h.2l-.2 .4M122.9 148.1l1.9-1.1 .2 .2v.2l-1.9 1.1M123.1 148.2l-.5-.2-.5 .7M124.6 147.1h.1"/>
<path d="M125.3 146.6l-.7 .5M125.3 146.6l.3 .5M125.6 146.5l.2-.1-.5 .2M125.6 146.5l-1 .6M125.6 146.5h.1M125.6 146.5h-.2M125.6 147.1l-.8 .4M125.8 146.4l.2 .5M125.8 146.4a3.9 3.9 0 0 1 4.8 .8 1.25 1.25 0 0 1-.3 1.6M126 146.8a3.7 3.7 0 0 1 4.2 .5 .88 .88 0 0 1-.3 1.3M126 146.9l-.4 .2M126 146.9h.1"/>
<path d="M126.6 150.3h1.1l-.1 .3 .4 .2-.2 .3-.3-.1-.2 .2zM126.6 150.3l-.1 .4M126.8 151l.2 .4 .4-.2M127.2 150.3l.8-.4 .1 .3-.4 .3M127.7 149.7v.2M127.7 149.7l.7 .3 .2-.2M127.8 151.1l-.2 .3-.3-.2M128 150.3l.5 .2 .2-.2M128.6 149.4l.9-.5 .1 .1 .1 .3-.6 .3M128.6 149.8l.1 .5M128.8 149.4l-.1 .2h.4M128.8 149.4l-1.1 .3"/>
<path d="M128.8 149.4v.2M129.1 149.6l-.1 .2h-.4M129.1 149.6l.1 .5M129.2 150.1l-.1 .2h-.4M129.2 150.1h.1M129.4 149.5h.1M129.4 149.5l.4 .3M129.9 148.7l.6 .2M129.9 148.6h-.4l-.1 .4M130 149.6l.1 .1M130.5 148.9h-.7v.9l.2-.3 .1 .2M130.5 148.9l-.2 .3 .1 .2-.3 .3"/>
<path d="M130.7 152.8v.1M130.7 152.9l-4.1 2.4a3.8 3.8 0 0 1-4.3-.4 1.04 1.04 0 0 1 .6-1.5l4-2.4-.1-.4h-.2l-3.9 2.4a1.46 1.46 0 0 0-1 1.5 1.46 1.46 0 0 0 1.1 1.3 4.6 4.6 0 0 0 4.1-.2l4-2.4M130.7 152.9l.3 .4 .3-.2M131 152.6l.3 .5M131.4 152.5l-.4 .1M131.4 152.5l.3 .5-.4 .1M131.7 152.3l-.6 .2-.4 .3 .3-.2M131.7 152.3l-.3 .2M131.7 152.3l.3 .5-.3 .1M132.9 152.1h.3M133 151.7l.3 .1M133 151.8v.2l-1.1 .6"/>
<path d="M133 151.8l.1-.4-1.4 .9M133 151.7v.1M133.1 151.3h.1M133.1 151.3v.1M133.3 151l.8 .7-.4 .1 .1 .4h-.3l-.2-.4M133.3 151l-.2 .3M133.3 151l-.3 .7M133.3 151.8l-.1 .3M133.6 151.2a3 3 0 0 1 3.9 .6v.5l-.1 .4M133.8 151.5a2.81 2.81 0 0 1 3.3 .3v.6l-.1 .1h-.4v.4M134.1 151.8l-.5 .7h-.3l-.1-.4M135.7 153.9h.1"/>
<path d="M135.7 153.9l.4 .3M136.2 153.1l.4-.2a.24 .24 0 0 1 .3 .2 .24 .24 0 0 1-.2 .2 .24 .24 0 0 1-.3-.1zM136.3 156.7l-2.2-1.3a.29 .29 0 0 1-.2-.3 .29 .29 0 0 1 .2-.3l2-1.1-.1-.3-.1-.1-2 1.1a.71 .71 0 0 0-.4 .7 .71 .71 0 0 0 .4 .7l2.2 1.2M136.3 153h-.5l-.1 .4M136.3 154l.2 .1M136.7 153.5l.2 .2M136.8 153.2h.1M136.8 153.2v.1M136.8 153.3h-.6l-.1 .8 .3-.2 .1 .2M136.8 153.3l-.1 .3 .1 .2-.3 .3M137 152.8l.7 .1-.2 .2 .1 .2-.2 .3-.2-.2-.3 .3zM137.1 152.6l.5 .2"/>
<path d="M137.2 153.5l.1 .1M137.4 152.7l.1 .1M137.6 152.8h.1"/>
<circle cx="90" cy="46.7" r=".17"/>
<circle cx="112" cy="59.4" r=".16"/>
<circle cx="90" cy="67.4" r=".17"/>
<circle cx="91" cy="65.7" r=".06"/>
<circle cx="93.1" cy="67" r=".15"/>
<circle cx="93.4" cy="67" r=".06"/>
<circle cx="93.4" cy="67.3" r=".06"/>
<circle cx="93.5" cy="65.5" r=".07"/>
<circle cx="94.8" cy="63.6" r=".12"/>
<circle cx="96" cy="64.5" r=".06"/>
<circle cx="96.2" cy="67.1" r=".12"/>
<circle cx="96.2" cy="67.5" r=".16"/>
<circle cx="96.2" cy="68.5" r=".09"/>
<circle cx="96.7" cy="66.3" r=".06"/>
<circle cx="112" cy="80.1" r=".16"/>
<circle cx="63.3" cy="130.4" r=".16"/>
<circle cx="67.3" cy="153.4" r=".16"/>
<circle cx="136.3" cy="156.8" r=".18"/>
</g>
<g fill="none" stroke="#000" stroke-width=".2">
<path d="M128.3 12.7h138.6v97.4h-138.6zM128.3 19.7h138.6M154.2 12.7v97.4M199.8 12.7v97.4M245.5 12.7v97.4M25.9 32.5l37.1 33.7M26.6 21l62.4 27.8M128.3 26.7h138.6M128.3 33.8h138.6M26.5 43.9l46.5 26.5M26.9 54.6l45.7 12.1M86.2 47l2.8 1.8-3.2-.9z"/>
<path d="M128.3 40.8h138.6M128.3 47.8h138.6M128.3 54.8h138.6M27 67.5l38.6 3.7M27.1 79.3l20.5 1.1M44.3 79.7l3.3 .7-3.4 .4zM60.9 63.6l2.1 2.6-2.8-1.9zM62.4 70.3l3.2 .9-3.3 .2zM69.5 65.4l3.1 1.3-3.4-.3zM70.4 68.3l2.6 2.1-3.1-1.2zM128.3 61.8h138.6M128.3 68h138.6"/>
<path d="M128.3 75h138.6M26.7 95.7l17.2 6.5M77.3 88.7l3.1-1.3-2.5 2.2zM80.4 87.4l-54.1 34.2M80.8 82l2.7 2-.8 .7zM80.8 82l28.2 29.3M128.3 82h138.6M128.3 89h138.6M128.3 96h138.6M41 100.6l2.9 1.6-3.3-.7zM41.8 103.9l3.3-.3-3.1 1.2zM45.1 103.6l-18.2 4.4"/>
<path d="M128.3 103h138.6M27 140.3l16.9 3.3M40.8 142.5l3.1 1.1-3.3-.2zM112.2 151.2l3.4-.2-3.2 1.2zM114.1 147.5l3.3 .2-3.2 .7zM115.6 151l-88.6 17.6M117.4 147.7l-90.3 6.4"/>
<circle cx="22.4" cy="19.1" r="4.6"/>
<circle cx="22.5" cy="29.5" r="4.6"/>
<circle cx="22.5" cy="53.5" r="4.6"/>
<circle cx="22.5" cy="41.7" r="4.6"/>
<circle cx="22.4" cy="67.1" r="4.6"/>
<circle cx="22.5" cy="79.1" r="4.6"/>
<circle cx="22.5" cy="94.1" r="4.6"/>
<circle cx="22.5" cy="109.1" r="4.6"/>
<circle cx="112.2" cy="114.6" r="4.6"/>
<circle cx="22.4" cy="124" r="4.6"/>
<circle cx="22.5" cy="139.4" r="4.6"/>
<circle cx="22.5" cy="154.5" r="4.6"/>
<circle cx="22.5" cy="169.5" r="4.6"/>
</g>
<g fill="none" stroke="#c0c0c0" stroke-width=".2">
<path d="M279.3 0l.1 .1M279.4 -.1v.6M279.4 0l-.4 .4M12.7 12.7h254v190.5h-254zM278.9 0h.5M12.7 177.8h254M114.3 177.8v25.4M152.4 177.8v25.4M190.5 177.8v12.7M228.6 177.8v12.7M12.7 190.5h254M-.1 215.9h.6"/>
<path d="M0 215.8l.1 .1M0 215.4v.5M.4 215.5l-.4 .4"/>
</g>
<path d="M86.2 47l2.8 1.8-3.2-.9zM60.9 63.6l2.1 2.6-2.8-1.9zM70.4 68.3l2.6 2.1-3.1-1.2zM44.3 79.7l3.3 .7-3.4 .4zM41 100.6l2.9 1.6-3.3-.7zM41.8 103.9l3.3-.3-3.1 1.2zM77.3 88.7l3.1-1.3-2.5 2.2zM40.8 142.5l3.1 1.1-3.3-.2zM114.1 147.5l3.3 .2-3.2 .7zM112.2 151.2l3.4-.2-3.2 1.2zM69.5 65.4l3.1 1.3-3.4-.3zM62.4 70.3l3.2 .9-3.3 .2zM80.8 82l2.7 2-.8 .7z" fill="#000"/>
<g font-size="4.2">
<text x="132.2" y="17.7">ITEM NO.</text>
<text x="162.9" y="17.7">PART NUMBER</text>
<text x="212.8" y="17.7">MATERIAL</text>
<text x="251.7" y="17.7">QTY.</text>
<text x="21.3" y="20.6">5</text>
<text x="140.1" y="24.3">1</text>
<text x="161.4" y="24.3">keyboard base</text>
<text x="201.7" y="24.5">PBT General Purpose</text>
<text x="255.1" y="24.3">1</text>
<text x="21.3" y="30.9">7</text>
<text x="140.1" y="31.4">2</text>
<text x="162.6" y="31.4">Keyboard Top</text>
<text x="201.7" y="31.5">PBT General Purpose</text>
<text x="255.1" y="31.4">1</text>
<text x="140.1" y="38.4">3</text>
<text x="162.7" y="38.4">Keyboard Rail</text>
<text x="201.7" y="39.2">1060 Alloy</text>
<text x="255.1" y="38.4">1</text>
<text x="21.3" y="43.1">6</text>
<text x="140.1" y="45.8">4</text>
<text x="162.8" y="45.8">Pointer Pieces</text>
<text x="201.7" y="45.5">PBT General Purpose</text>
<text x="253.9" y="45.8">11</text>
<text x="140.1" y="52.8">5</text>
<text x="164.3" y="52.8">Screen Back</text>
<text x="201.7" y="53.8">PBT General Purpose</text>
<text x="255.1" y="52.8">1</text>
<text x="21.3" y="54.9">8</text>
<text x="140.1" y="59.4">6</text>
<text x="167.3" y="59.4">plusminus</text>
<text x="255.1" y="59.4">1</text>
<text x="201.7" y="60.5">PBT General Purpose</text>
<text x="20.1" y="68.6">12</text>
<text x="140.1" y="66">7</text>
<text x="164.7" y="66">Spinner_Left</text>
<text x="201.7" y="66.8">Acrylic</text>
<text x="255.1" y="66">1</text>
<text x="140.1" y="72.6">8</text>
<text x="163.3" y="72.6">Spinner_Right</text>
<text x="201.7" y="73">Acrylic</text>
<text x="255.1" y="72.6">1</text>
<text x="20.2" y="80.5">11</text>
<text x="140.1" y="80">9</text>
<text x="160.2" y="80">Answer_Selector</text>
<text x="201.7" y="79.7">PBT General Purpose</text>
<text x="255.1" y="80">1</text>
<text x="138.9" y="86.6">10</text>
<text x="166.1" y="86.6">92929A163</text>
<text x="209.9" y="86.6">Nylon Plastic</text>
<text x="255.1" y="86.6">8</text>
<text x="21.3" y="95.5">2</text>
<text x="138.9" y="94">11</text>
<text x="167.1" y="94">ScreenLid</text>
<text x="201.7" y="93.6">PBT General Purpose</text>
<text x="255.1" y="94">1</text>
<text x="138.9" y="100.6">12</text>
<text x="166.7" y="100.6">Dice_High</text>
<text x="201.7" y="101.7">PBT General Purpose</text>
<text x="255.1" y="101.7">1</text>
<text x="20.2" y="110.5">10</text>
<text x="138.9" y="108">13</text>
<text x="167.1" y="108">Dice_Low</text>
<text x="201.7" y="108.3">PBT General Purpose</text>
<text x="255.1" y="108.3">1</text>
<text x="109.9" y="116.1">13</text>
<text x="21.3" y="125.5">9</text>
<text x="21.3" y="140.9">1</text>
<text x="21.3" y="155.9">4</text>
<text x="21.3" y="170.9">3</text>
<text x="13.8" y="181.1">DRAWN BY:</text>
<text x="115.4" y="181.1">SHEET #:</text>
<text x="153.4" y="181.1"># OF SHEETS:</text>
<text x="191.5" y="181.1">DATE:</text>
<text x="229.4" y="181.1">SCALE:</text>
<text x="39.3" y="186.8">Brock Taylor and Alexa Ocel</text>
<text x="119.6" y="186.9">2</text>
<text x="158.7" y="187.3">14</text>
<text x="195.3" y="186.8">12/19/2022</text>
<text x="233.1" y="187.6">1:9</text>
<text x="13.8" y="193.9">PART NAME:</text>
<text x="115.4" y="193.9">PART #:</text>
<text x="153.3" y="193.9">MATERIAL:</text>
<text x="39.3" y="199.8">Cyber Spinner</text>
<text x="119.2" y="199.8">-</text>
<text x="157.4" y="200.8">-</text>
</g>
</svg>
